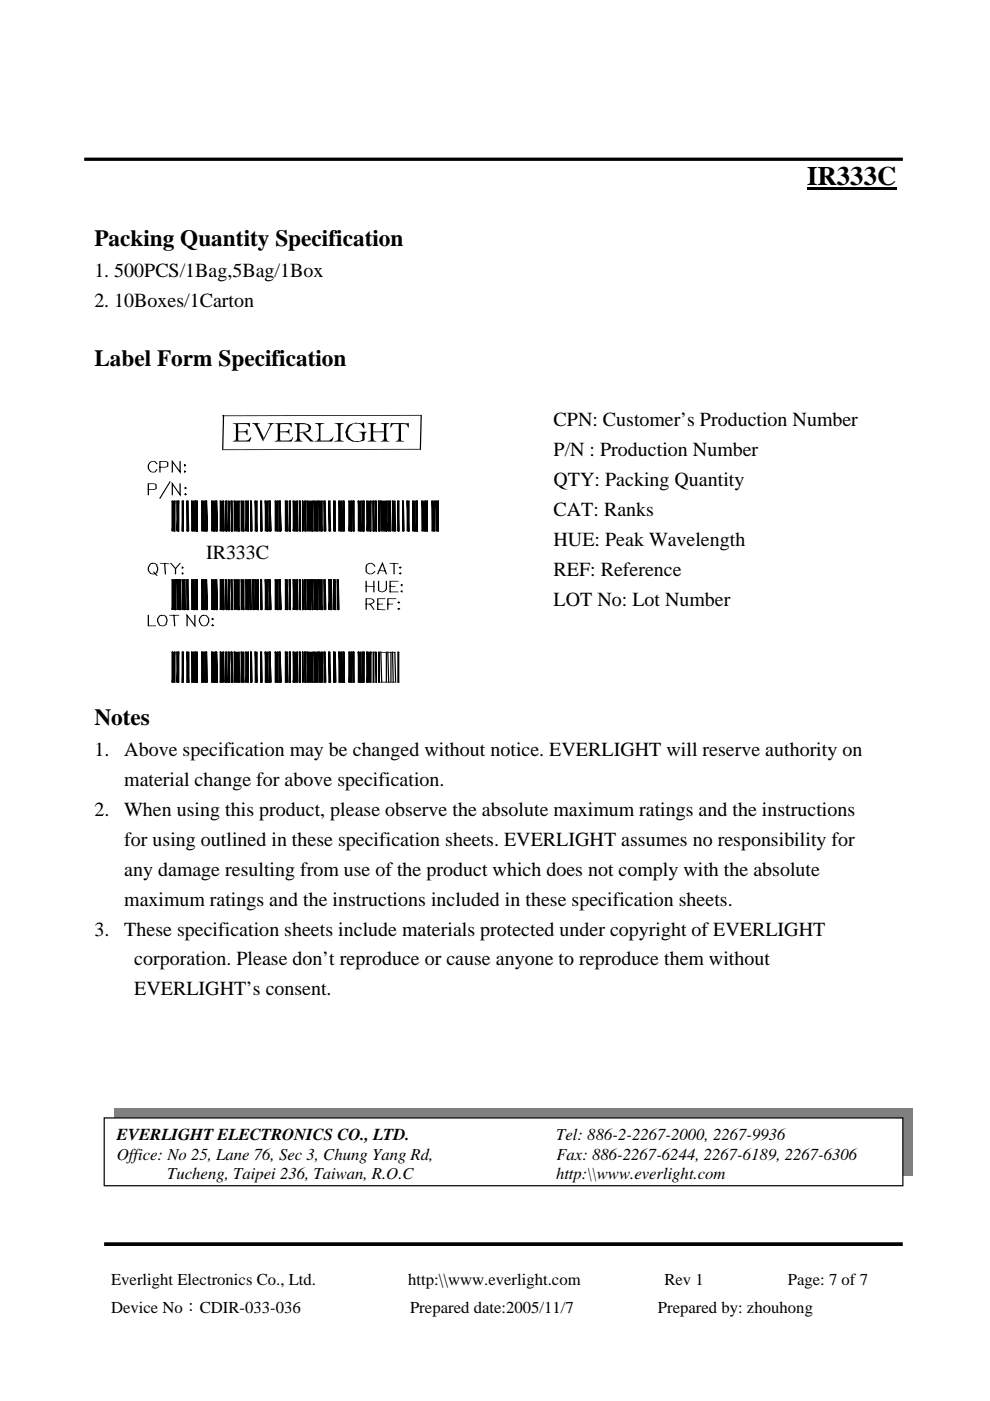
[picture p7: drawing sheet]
<svg xmlns="http://www.w3.org/2000/svg" width="210mm" height="297mm" viewBox="0 0 210 297" stroke-linecap="round" stroke-linejoin="round" font-family="sans-serif">
<path d="M22.1 263.8h169.3" fill="none" stroke="#000" stroke-width=".78" stroke-linecap="butt"/>
<path d="M171.2 39.6h18.8v.7h-18.8z" fill="#000"/>
<path d="M17.9 33.8h173.5" fill="none" stroke="#000" stroke-width=".7" stroke-linecap="butt"/>
<g fill="none" stroke="#808080" stroke-width=".21">
<path d="M24.2 234.9h169.3M24.2 235h169.3M24.2 235.1h169.3M24.2 235.2h169.3M24.2 235.3h169.3M24.2 235.4h169.3M24.2 235.5h169.3M24.2 235.6h169.3M24.2 235.7h169.3M24.2 235.8h169.3M24.2 235.9h169.3M24.2 236h169.3"/>
<path d="M24.2 236.1h169.3M24.2 236.2h169.3M24.2 236.3h169.3M24.2 236.4h169.3M24.2 236.5h169.3M24.2 236.6h169.3M24.2 236.7h169.3M24.2 236.8h169.3M24.2 236.9h169.3M24.2 237h169.3M24.2 237.1h169.3M24.2 237.2h169.3"/>
<path d="M24.2 237.3h169.3M24.2 237.4h169.3M24.2 237.5h169.3M24.2 237.6h169.3M24.2 237.7h169.3M24.2 237.8h169.3M24.2 237.9h169.3M24.2 238h169.3M24.2 238.1h169.3M24.2 238.2h169.3M24.2 238.3h169.3M24.2 238.4h169.3"/>
<path d="M24.2 238.5h169.3M24.2 238.6h169.3M24.2 238.7h169.3M24.2 238.8h169.3M24.2 238.9h169.3M24.2 239h169.3M24.2 239.1h169.3M24.2 239.2h169.3M24.2 239.3h169.3M24.2 239.4h169.3M24.2 239.5h169.3M24.2 239.6h169.3"/>
<path d="M24.2 239.7h169.3M24.2 239.8h169.3M24.2 239.9h169.3M24.2 240h169.3M24.2 240.1h169.3M24.2 240.2h169.3M24.2 240.3h169.3M24.2 240.4h169.3M24.2 240.5h169.3M24.2 240.6h169.3M24.2 240.7h169.3M24.2 240.8h169.3"/>
<path d="M24.2 240.9h169.3M24.2 241h169.3M24.2 241.1h169.3M24.2 241.2h169.3M24.2 241.3h169.3M24.2 241.4h169.3M24.2 241.5h169.3M24.2 241.6h169.3M24.2 241.7h169.3M24.2 241.8h169.3M24.2 241.9h169.3M24.2 242h169.3"/>
<path d="M24.2 242.1h169.3M24.2 242.2h169.3M24.2 242.3h169.3M24.2 242.4h169.3M24.2 242.5h169.3M24.2 242.6h169.3M24.2 242.7h169.3M24.2 242.8h169.3M24.2 242.9h169.3M24.2 243h169.3M24.2 243.1h169.3M24.2 243.2h169.3"/>
<path d="M24.2 243.3h169.3M24.2 243.4h169.3M24.2 243.5h169.3M24.2 243.6h169.3M24.2 243.7h169.3M24.2 243.8h169.3M24.2 243.9h169.3M24.2 244h169.3M24.2 244.1h169.3M24.2 244.2h169.3M24.2 244.3h169.3M24.2 244.4h169.3"/>
<path d="M24.2 244.5h169.3M24.2 244.6h169.3M24.2 244.7h169.3M24.2 244.8h169.3M24.2 244.9h169.3M24.2 245h169.3M24.2 245.1h169.3M24.2 245.2h169.3M24.2 245.3h169.3M24.2 245.4h169.3M24.2 245.5h169.3M24.2 245.6h169.3"/>
<path d="M24.2 245.7h169.3M24.2 245.8h169.3M24.2 245.9h169.3M24.2 246h169.3M24.2 246.1h169.3M24.2 246.2h169.3M24.2 246.3h169.3M24.2 246.4h169.3M24.2 246.5h169.3M24.2 246.6h169.3M24.2 246.7h169.3M24.2 246.8h169.3"/>
<path d="M24.2 246.9h169.3M24.2 247h169.3M24.2 247.1h169.3M24.2 247.2h169.3M24.2 247.3h169.3M24.2 247.4h169.3M24.2 247.5h169.3M24.2 247.6h169.3M24.2 247.7h169.3M24.2 247.8h169.3M24.2 247.9h169.3M24.2 248h169.3"/>
<path d="M24.2 248.1h169.3M24.2 248.2h169.3M24.2 248.3h169.3M24.2 248.4h169.3M24.2 248.5h169.3M24.2 248.6h169.3M24.2 248.7h169.3M24.2 248.8h169.3M24.2 248.9h169.3M24.2 249h169.3M24.2 249.1h169.3M24.2 249.2h169.3"/>
</g>
<path d="M22.1 237h169.3v14.4h-169.3z" fill-rule="evenodd" fill="#fff" stroke="#000" stroke-width=".25"/>
<path d="M30.5 85.9h65.5v60.7h-65.5z" fill-rule="evenodd" fill="#fff" stroke="#fff" stroke-width=".21"/>
<g fill="none" stroke="#000" stroke-width=".21">
<path d="M33.3 98.3a.96 .96 0 0 0-1.1-.5 .96 .96 0 0 0-.7 .9 1.11 1.11 0 0 0 .3 1.1 1.11 1.11 0 0 0 1.1 .2l.4-.4M33.9 99.1l1.5-.1 .2-.2v-.8l-.5-.2h-1.2v2.3M38.2 97.8v2.3l-1.7-2.3v2.3M39.2 98.6l.1 .1-.1 .1zM39.2 99.9l.1 .1-.1 .1zM47.4 88.1l-.2 7.1M89.1 88.1l-41.9 .1M89.3 88.1l-.2 7.1-41.9 .2M31.5 103.8l1.4-.1 .2-.1v-.8l-.5-.2h-1.1v2.3M31.9 119.5a1.03 1.03 0 0 1 1.4 .2v.4a1.1 1.1 0 0 1-.4 1.5 1.12 1.12 0 0 1-1.3-.4 1.12 1.12 0 0 1 .2-1.5zM34.1 119.4l1.6 .1M34.9 119.4l.2 2.3"/>
<path d="M36 102.2l-2.1 3.4M36.2 119.4l1 1.2 1-1.2M36.5 106.3h.5l-.5 6.2zM36.5 106.3v6.2l.5 .1M36.5 106.3h.5M37 106.3v6.2h-.5zM37 106.3v6.2M37.5 106.3h.4l-.4 6.2zM37.5 106.3l.2 6.2M37.5 112.5l.4 .1M37.5 106.3h.4M37.9 106.3v6.2h-.4z"/>
<path d="M37.9 106.3v6.2M38.2 102.6v2.3l-1.7-2.3v2.3M38.7 106.3h.1l-.1 6.2zM38.7 112.5l.1 .1M38.8 106.3v6.2M38.8 106.3v6.2h-.1zM38.8 106.3h-.1v6.2M39.2 103.5h.3zM39.2 104.8l.1-.1 .2 .1zM39.7 106.3h.1v6.2zM39.7 106.3l.1 6.2h-.1zM39.7 106.3v6.2l.1 .1"/>
<path d="M39.7 106.3h.1l.2 6.2M39.8 106.3v6.2M40.7 106.3l.4 6.2h-.4zM40.7 106.3h.4v6.2zM40.7 106.3l.1 6.2M40.7 112.5l.4 .1M40.7 106.3h.4M41.1 106.3l.2 6.2M41.5 106.3h.3v6.2zM41.5 106.3l.3 6.2h-.3zM41.5 106.3h.3v6.2M41.5 106.3l.1 6.2"/>
<path d="M41.5 112.5l.3 .1M42.8 106.3l.5 6.2h-.5zM42.8 106.3h.5v6.2zM42.8 106.3v6.2l.5 .1M42.8 106.3h.5M43.3 106.3v6.2M43.6 106.3h.2l-.2 6.2zM43.6 112.5l.2 .1M43.7 106.3v6.2M43.8 106.3v6.2h-.2zM43.8 106.3h-.2v6.2M43.8 106.3l.1 6.2"/>
<path d="M44.9 106.3h.5v6.2zM44.9 106.3l.5 6.2h-.5zM44.9 106.3v6.2l.5 .1M44.9 106.3h.5v6.2M45.7 106.3h.2v6.2zM45.7 106.3l.2 6.2h-.2zM45.7 106.3v6.2l.2 .1M45.7 106.3h.2l.2 6.2M45.8 106.3v6.2M46.7 106.3h.7l-.7 6.2zM46.7 106.3v6.2l.7 .1M46.7 106.3h.7"/>
<path d="M47.4 106.3v6.2h-.7zM47.4 106.3l.2 6.2M47.9 106.3h.1l-.1 6.2zM47.9 112.5l.1 .1M48 106.3v6.2M48 106.3v6.2h-.1zM48 106.3h-.1l.1 6.2M48 106.3l.2 6.2M48.5 112.5v-6.2v6.2M48.5 106.3v6.2v-6.2M48.5 106.3v6.3M48.5 106.3l.2 6.2"/>
<path d="M49 106.3h.2v6.2zM49 106.3l.2 6.2h-.2zM49 106.3h.2v6.2M49 106.3l.2 6.2M49 112.5l.2 .1M49.1 106.3v6.2M49.7 106.3h1v6.2zM49.7 106.3l1 6.2h-1zM49.7 106.3v6.2l1 .1M49.7 106.3h1v6.2M51.2 106.3h.5v6.2zM51.2 106.3l.5 6.2h-.5z"/>
<path d="M51.2 106.3h.5v6.2M51.2 106.3v6.2l.5 .1M52.2 106.3h.4l-.4 6.2zM52.2 106.3v6.2l.4 .1M52.2 106.3h.4M52.6 106.3v6.2h-.4zM52.6 106.3v6.2M53.1 106.3h.2v6.2zM53.1 106.3l.2 6.2h-.2zM53.1 106.3h.2l.2 6.2M53.1 106.3v6.2l.2 .1M53.2 106.3v6.2"/>
<path d="M54.1 106.3h.4v6.2zM54.1 106.3l.4 6.2h-.4zM54.1 106.3h.4v6.2M54.1 106.3l.2 6.2M54.1 112.5l.4 .1M55.3 106.3h.1v6.2zM55.3 106.3l.1 6.2h-.1zM55.3 106.3v6.2l.1 .1M55.3 106.3h.1l.2 6.2M55.4 106.3v6.2M56.3 106.3h.5v6.2zM56.3 106.3l.5 6.2h-.5z"/>
<path d="M56.3 106.3h.5v6.2M56.3 106.3l.1 6.2M56.3 112.5l.5 .1M57.1 106.3h.2l-.2 6.2zM57.1 106.3h.2M57.1 106.3l.2 6.2M57.1 112.5l.2 .1M57.2 106.3v6.2M57.3 106.3v6.2h-.2zM57.3 106.3l.1 6.2M58.4 106.3l.5 6.2h-.5zM58.4 106.3h.5v6.2z"/>
<path d="M58.4 106.3v6.2l.5 .1M58.4 106.3h.5M58.9 106.3v6.2M59.2 106.3h.2v6.2zM59.2 106.3l.2 6.2h-.2zM59.2 106.3v6.2l.2 .1M59.2 106.3h.2l.2 6.2M59.3 106.3v6.2M60.5 106.3l.4 6.2h-.4zM60.5 106.3h.4v6.2zM60.5 106.3v6.2l.4 .1M60.5 106.3h.4"/>
<path d="M60.9 106.3l.1 6.2M61.4 106.3h.1l-.1 6.2zM61.4 112.5l.1 .1M61.4 106.3v6.2M61.5 106.3v6.2h-.1zM61.5 106.3h-.1v6.2M61.5 106.3v6.2M62.2 106.3h.8l-.8 6.2zM62.2 106.3h.8M62.2 106.3l.2 6.2M62.2 112.5l.8 .1M63 106.3v6.2h-.8z"/>
<path d="M63 106.3l.2 6.2M63.5 106.3h.2v6.2zM63.5 106.3l.2 6.2h-.2zM63.5 106.3v6.2l.2 .1M63.5 106.3h.2v6.2M63.6 106.3v6.2M64.2 106.3v6.2v-6.2M64.2 106.3v6.3M64.2 106.3l.1 6.2M64.6 106.3h.2v6.2zM64.6 106.3l.2 6.2h-.2zM64.6 106.3v6.2l.2 .1"/>
<path d="M64.6 106.3h.2v6.2M64.7 106.3v6.2M65.2 106.3h1.1v6.2zM65.2 106.3l1.1 6.2h-1.1zM65.2 106.3h1.1v6.2M65.2 106.3l.1 6.2M65.2 112.5l1.1 .1M66.6 106.3l.7 6.2h-.7zM66.6 106.3h.7v6.2zM66.6 106.3h.7M66.6 106.3l.2 6.2M66.6 112.5l.7 .1"/>
<path d="M67.3 106.3v6.2M67.6 106.3l.7 6.2h-.7zM67.6 106.3h.7v6.2zM67.6 106.3h.7M67.6 106.3l.2 6.2M67.6 112.5l.7 .1M68.3 106.3v6.2M68.7 106.3h.2v6.2zM68.7 106.3l.2 6.2h-.2zM68.7 106.3v6.2l.2 .1M68.7 106.3h.2l.2 6.2M68.8 106.3v6.2"/>
<path d="M69.7 106.3h.2v6.2zM69.7 106.3l.2 6.2h-.2zM69.7 106.3l.2 6.2M69.7 106.3h.2l.2 6.2M69.7 112.5l.2 .1M69.8 106.3v6.2M70.7 106.3h.4v6.2zM70.7 106.3l.4 6.2h-.4zM70.7 106.3h.4v6.2M70.7 106.3l.2 6.2M70.7 112.5l.4 .1M71.9 106.3l.5 6.2h-.5z"/>
<path d="M71.9 106.3h.5v6.2zM71.9 106.3h.5M71.9 106.3v6.2l.5 .1M72.4 106.3v6.2M72.7 106.3h.2l-.2 6.2zM72.7 112.5l.2 .1M72.8 106.3v6.2M72.9 106.3v6.2h-.2zM72.9 106.3h-.2v6.2M72.9 106.3l.1 6.2M74 106.3h.5l-.5 6.2zM74 106.3h.5"/>
<path d="M74 106.3v6.2l.5 .1M74.5 106.3v6.2h-.5zM74.5 106.3v6.2M74.8 106.3h.2v6.2zM74.8 106.3l.2 6.2h-.2zM74.8 106.3h.2v6.2M74.8 106.3v6.2l.2 .1M74.9 106.3v6.2M76 106.3h.5v6.2zM76 106.3l.5 6.2h-.5zM76 106.3h.5l.1 6.2M76 106.3l.2 6.2"/>
<path d="M76 112.5l.5 .1M76.8 106.3h.3l-.3 6.2zM76.8 112.5l.3 .1M77.1 106.3v6.2h-.3zM77.1 106.3h-.3l.2 6.2M77.1 106.3v6.2M77.8 106.3h.8l-.8 6.2zM77.8 106.3h.8M77.8 106.3l.2 6.2M77.8 112.5l.8 .1M78.6 106.3v6.2h-.8zM78.6 106.3v6.2"/>
<path d="M79.1 106.3h.2v6.2zM79.1 106.3l.2 6.2h-.2zM79.1 106.3h.2v6.2M79.1 106.3v6.2l.2 .1M79.2 106.3v6.2M79.6 106.3h.2v6.2zM79.6 106.3l.2 6.2h-.2zM79.6 106.3h.2v6.2M79.6 106.3l.2 6.2M79.6 112.5l.2 .1M79.7 106.3v6.2M80.3 106.3h.1v6.2z"/>
<path d="M80.3 106.3l.1 6.2h-.1zM80.3 106.3h.1v6.2M80.3 106.3v6.2l.1 .1M80.3 106.3v6.2M80.8 106.3h1.1v6.2zM80.8 106.3l1.1 6.2h-1.1zM80.8 106.3h1.1v6.2M80.8 106.3l.1 6.2M80.8 112.5l1.1 .1M82.2 106.3h.5l-.5 6.2zM82.2 106.3h.5M82.2 106.3l.2 6.2"/>
<path d="M82.2 112.5l.5 .1M82.7 106.3v6.2h-.5zM82.7 119.4l1.7 .1M82.7 106.3l.2 6.2M83.2 106.3h.5v6.2zM83.2 106.3l.5 6.2h-.5zM83.2 106.3h.5l.2 6.2M83.2 112.5l.5 .1M83.2 106.3l.2 6.2M83.5 119.4v2.3M84.4 106.3h.1v6.2zM84.4 106.3l.1 6.2h-.1z"/>
<path d="M84.4 106.3h.1v6.2M84.4 106.3v6.2l.1 .1M84.5 106.3v6.2M85.4 106.3l.1 6.2h-.1zM85.4 106.3h.1v6.2zM85.4 106.3h.1M85.4 106.3v6.2l.1 .1M85.4 106.3v6.2M85.5 106.3l.2 6.2M86.3 106.3h.4v6.2zM86.3 106.3l.4 6.2h-.4zM86.3 106.3h.4v6.2"/>
<path d="M86.3 106.3l.2 6.2M86.3 112.5l.4 .1M87.5 106.3h.5v6.2zM87.5 106.3l.5 6.2h-.5zM87.5 106.3h.5v6.2M87.5 106.3v6.2l.5 .1M88.3 106.3h.2v6.2zM88.3 106.3l.2 6.2h-.2zM88.3 106.3h.2v6.2M88.3 106.3v6.2l.2 .1M88.4 106.3v6.2M89.5 106.3l.6 6.2h-.6z"/>
<path d="M89.5 106.3h.6v6.2zM89.5 106.3h.6M89.5 106.3l.1 6.2M89.5 112.5l.6 .1M90.1 106.3v6.2M90.3 106.3h.3l-.3 6.2zM90.3 112.5l.3 .1M90.6 106.3v6.2h-.3zM90.6 106.3h-.3l.1 6.2M90.6 106.3v6.2M91.6 106.3l.5 6.2h-.5zM91.6 106.3h.5v6.2z"/>
<path d="M91.6 106.3h.5M91.6 106.3l.2 6.2M91.6 112.5l.5 .1M92.1 106.3v6.2M92.4 106.3l.5 6.2h-.5zM92.4 106.3h.5v6.2zM92.4 106.3h.5M92.4 106.3l.2 6.2M92.4 112.5l.5 .1M92.9 106.3v6.2M31.5 130.5v2.2h1.4M32.6 121.3l.7 .7"/>
<path d="M33.9 130.5a1.04 1.04 0 0 1 1.2 .2 1.04 1.04 0 0 1 .3 1.1l-.2 .6a1.05 1.05 0 0 1-1.1 .3 1.05 1.05 0 0 1-.7-.9v-.5zM36 130.5h1.9M36.5 122.9h.7l-.7 6.3zM36.5 138.3h.5l-.5 6.3zM36.5 122.9v6.3l.7 .1M36.5 138.3v6.3h.5v-6.3M36.5 122.9h.7M36.5 138.3l.5 .1M36.9 130.5l.1 2.2M37 138.3v6.3h-.5zM37.2 122.9v6.3h-.7zM37.2 120.6v1.1"/>
<path d="M37.2 122.9v6.3M37.5 122.9l.7 6.3h-.7zM37.5 122.9h.7v6.3zM37.5 138.3h.4l-.4 6.3zM37.5 122.9l.2 6.3M37.5 129.2l.7 .1M37.5 122.9h.7M37.5 138.3l.2 6.3M37.5 138.3l.4 .1M37.9 138.3v6.3h-.4zM37.9 138.3v6.3h-.4M38.2 122.9l.2 6.3"/>
<path d="M38.7 120.2l.1 .2-.1 .1zM38.7 121.5l.1 .1-.1 .1zM38.7 122.9l.5 6.3h-.5zM38.7 122.9h.5v6.3zM38.7 138.3h.1l-.1 6.3zM38.7 122.9v6.3l.5 .1M38.7 122.9h.5M38.8 138.3v6.3M38.8 138.3v6.3h-.1zM38.8 138.4l-.1-.1v6.3M38.8 138.3v6.3h-.1M39.2 122.9l.1 6.3"/>
<path d="M39.7 122.9h.1v6.3zM39.7 122.9l.1 6.3h-.1zM39.7 138.3h.3v6.3zM39.7 138.3l.3 6.3h-.3zM39.7 122.9v6.3l.1 .1M39.7 138.3v6.3h.3M39.7 122.9h.1l.2 6.3M39.7 138.3l.3 .1M39.8 122.9v6.3M40 138.3v6.3M40.7 122.9h.4v6.3zM40.7 122.9l.4 6.3h-.4z"/>
<path d="M40.7 138.3l.4 6.3h-.4zM40.7 138.3h.4v6.3zM40.7 122.9l.1 6.3M40.7 122.9h.4l.2 6.3M40.7 129.2l.4 .1M40.7 138.3l.1 6.3M40.7 138.3l.4 .1M41.1 138.3l.2 6.3M41.3 130.5v2.2l-1.6-2.2v2.2M41.5 122.9h.3v6.3zM41.5 122.9l.3 6.3h-.3zM41.5 138.3h.3v6.3z"/>
<path d="M41.5 138.3l.3 6.3h-.3zM41.5 122.9l.1 6.3M41.5 122.9h.3v6.3M41.5 129.2l.3 .1M41.5 138.3l.1 6.3M41.5 138.3l.3 .1M41.8 138.3v6.3M42.8 130.5a1.11 1.11 0 0 1 1.3 .5 1.11 1.11 0 0 1-.2 1.4 .95 .95 0 0 1-1 .2 .95 .95 0 0 1-.6-.8 1.48 1.48 0 0 1 .5-1.3zM42.8 122.9h.5v6.3zM42.8 122.9l.5 6.3h-.5zM42.8 138.3l.5 6.3h-.5zM42.8 138.3h.5v6.3z"/>
<path d="M42.8 122.9v6.3l.5 .1M42.8 138.3v6.3h.5v-6.3M42.8 122.9h.5v6.3M42.8 138.3l.5 .1M43.6 122.9h.2v6.3zM43.6 122.9l.2 6.3h-.2zM43.6 138.3h.2l-.2 6.3zM43.6 122.9h.2l.1 6.3M43.6 122.9v6.3l.2 .1M43.7 122.9v6.3M43.7 138.3v6.3M43.8 138.3v6.3h-.2z"/>
<path d="M43.8 138.4l-.2-.1v6.3M43.8 138.3l.1 6.3M44.9 131.3h.4zM44.9 132.6h.4zM44.9 122.9h.5v6.3zM44.9 122.9l.5 6.3h-.5zM44.9 138.3h.5v6.3zM44.9 138.3l.5 6.3h-.5zM44.9 122.9h.5v6.3M44.9 122.9v6.3l.5 .1M44.9 138.3v6.3h.5M44.9 138.3l.5 .1"/>
<path d="M45.4 138.3v6.3M45.7 122.9h.2v6.3zM45.7 122.9l.2 6.3h-.2zM45.7 138.3h.2v6.3zM45.7 138.3l.2 6.3h-.2zM45.7 122.9h.2l.2 6.3M45.7 122.9v6.3l.2 .1M45.7 138.3v6.3h.2M45.7 138.3l.2 .1M45.8 122.9v6.3M45.8 138.3v6.3M45.9 138.3l.2 6.3"/>
<path d="M46.7 122.9h.7l-.7 6.3zM46.7 138.3h.7l-.7 6.3zM46.7 122.9h.7M46.7 122.9v6.3l.7 .1M46.7 138.3v6.3h.7M46.7 138.3l.7 .1M47.4 122.9v6.3h-.7zM47.4 138.3v6.3h-.7zM47.4 122.9l.2 6.3M47.4 138.3l.2 6.3M47.9 122.9h.1v6.3zM47.9 122.9l.1 6.3h-.1z"/>
<path d="M47.9 138.3h.1l-.1 6.3zM47.9 122.9h.1l.2 6.3M47.9 122.9l.1 6.3M47.9 129.2l.1 .1M48 122.9v6.3M48 138.3v6.3M48 138.3v6.3h-.1zM48 138.3l.2 6.3M48 138.4l-.1-.1 .1 6.3h-.1M48.5 129.2v-6.3v6.3M48.5 122.9v6.3v-6.3M48.5 138.3v6.3v-6.3"/>
<path d="M48.5 122.9v6.4M48.5 138.3v6.3M48.5 122.9l.2 6.3M48.5 138.3l.2 6.3M49 122.9h.2v6.3zM49 122.9l.2 6.3h-.2zM49 138.3h.2v6.3zM49 138.3l.2 6.3h-.2zM49 122.9h.2v6.3M49 122.9l.2 6.3M49 129.2l.2 .1M49 138.3l.2 6.3"/>
<path d="M49 138.3l.2 .1M49.1 122.9v6.3M49.1 138.3v6.3M49.2 138.3l.2 6.3M49.7 122.9h1v6.3zM49.7 122.9l1 6.3h-1zM49.7 138.3h1v6.3zM49.7 138.3l1 6.3h-1zM49.7 122.9h1v6.3M49.7 122.9v6.3l1 .1M49.7 138.3v6.3h1M49.7 138.3l1 .1"/>
<path d="M50.7 138.3l.1 6.3M51.2 122.9h.5v6.3zM51.2 122.9l.5 6.3h-.5zM51.2 138.3h.5v6.3zM51.2 138.3l.5 6.3h-.5zM51.2 122.9h.5v6.3M51.2 122.9v6.3l.5 .1M51.2 138.3v6.3h.5M51.2 138.3l.5 .1M51.7 138.3v6.3M52.2 122.9h.4v6.3zM52.2 122.9l.4 6.3h-.4z"/>
<path d="M52.2 138.3h.4l-.4 6.3zM52.2 122.9h.4v6.3M52.2 122.9v6.3l.4 .1M52.2 138.3v6.3h.4v-6.3M52.2 138.3l.4 .1M52.6 138.3v6.3h-.4zM53 122.9h.1v6.3zM53 122.9l.1 6.3h-.1zM53 122.9h.1l.2 6.3M53 122.9v6.3l.1 .1M53.1 122.9v6.3M53.1 138.3h.2v6.3z"/>
<path d="M53.1 138.3l.2 6.3h-.2zM53.1 138.3v6.3h.2M53.1 138.3l.2 .1M53.2 138.3v6.3M53.3 138.3l.2 6.3M53.6 122.9h.2v6.3zM53.6 122.9l.2 6.3h-.2zM53.6 122.9h.2l.2 6.3M53.6 122.9v6.3l.2 .1M53.7 122.9v6.3M54.1 122.9h.7v6.3zM54.1 122.9l.7 6.3h-.7z"/>
<path d="M54.1 138.3h.4v6.3zM54.1 138.3l.4 6.3h-.4zM54.1 122.9h.7v6.3M54.1 122.9l.2 6.3M54.1 129.2l.7 .1M54.1 138.3l.2 6.3M54.1 138.3l.4 .1M54.5 138.3v6.3M55.3 122.9h.1v6.3zM55.3 122.9l.1 6.3h-.1zM55.3 138.3h.1v6.3zM55.3 138.3l.1 6.3h-.1z"/>
<path d="M55.3 122.9h.1l.2 6.3M55.3 122.9v6.3l.1 .1M55.3 138.3v6.3h.1M55.3 138.3l.1 .1M55.4 122.9v6.3M55.4 138.3v6.3M55.4 138.3l.2 6.3M56.3 122.9h.5v6.3zM56.3 122.9l.5 6.3h-.5zM56.3 138.3h.5v6.3zM56.3 138.3l.5 6.3h-.5zM56.3 122.9h.5v6.3"/>
<path d="M56.3 122.9l.1 6.3M56.3 129.2l.5 .1M56.3 138.3l.1 6.3M56.3 138.3l.5 .1M56.8 138.3v6.3M57.1 122.9h.2v6.3zM57.1 122.9l.2 6.3h-.2zM57.1 138.3h.2l-.2 6.3zM57.1 122.9h.2l.1 6.3M57.1 122.9l.2 6.3M57.1 129.2l.2 .1M57.1 138.3l.2 6.3h-.2"/>
<path d="M57.1 138.3l.2 .1M57.2 122.9v6.3M57.2 138.3v6.3M57.3 138.3v6.3h-.2zM57.3 138.3l.1 6.3M58.4 122.9h.5v6.3zM58.4 122.9l.5 6.3h-.5zM58.4 138.3l.5 6.3h-.5zM58.4 138.3h.5v6.3zM58.4 122.9h.5v6.3M58.4 122.9v6.3l.5 .1M58.4 138.3v6.3h.5v-6.3"/>
<path d="M58.4 138.3l.5 .1M59.2 122.9h.2v6.3zM59.2 122.9l.2 6.3h-.2zM59.2 138.3h.2v6.3zM59.2 138.3l.2 6.3h-.2zM59.2 122.9h.2l.2 6.3M59.2 122.9v6.3l.2 .1M59.2 138.3v6.3h.2M59.2 138.3l.2 .1M59.3 122.9v6.3M59.3 138.3v6.3M59.4 138.3l.2 6.3"/>
<path d="M60.5 122.9h.4v6.3zM60.5 122.9l.4 6.3h-.4zM60.5 138.3l.4 6.3h-.4zM60.5 138.3h.4v6.3zM60.5 122.9h.4l.1 6.3M60.5 122.9v6.3l.4 .1M60.5 138.3v6.3h.4M60.5 138.3l.4 .1M60.9 138.3l.1 6.3M61.4 122.9h.1v6.3zM61.4 122.9l.1 6.3h-.1zM61.4 138.3h.1l-.1 6.3z"/>
<path d="M61.4 122.9h.1v6.3M61.4 122.9v6.3l.1 .1M61.4 122.9v6.3M61.4 138.3v6.3M61.5 138.3v6.3h-.1zM61.5 138.4l-.1-.1v6.3M61.5 138.3v6.3h-.1M62.2 122.9h.8l-.8 6.3zM62.2 138.3h.8l-.8 6.3zM62.2 122.9h.8M62.2 122.9l.2 6.3M62.2 129.2l.8 .1"/>
<path d="M62.2 138.3l.2 6.3M62.2 138.3l.8 .1M63 122.9v6.3h-.8zM63 138.3v6.3h-.8zM63 122.9l.2 6.3M63 138.3l.2 6.3M63.5 122.9h.2v6.3zM63.5 122.9l.2 6.3h-.2zM63.5 138.3h.2v6.3zM63.5 138.3l.2 6.3h-.2zM63.5 122.9h.2v6.3M63.5 122.9v6.3l.2 .1"/>
<path d="M63.5 138.3v6.3h.2M63.5 138.3l.2 .1M63.6 122.9v6.3M63.6 138.3v6.3M63.7 138.3v6.3M64.2 129.2v-6.3v6.3M64.2 122.9v6.3v-6.3M64.2 138.3v6.3v-6.3M64.2 122.9v6.4M64.2 138.3v6.3M64.2 122.9l.1 6.3M64.2 138.3l.1 6.3"/>
<path d="M64.6 122.9h.2v6.3zM64.6 122.9l.2 6.3h-.2zM64.6 138.3h.2v6.3zM64.6 138.3l.2 6.3h-.2zM64.6 122.9h.2v6.3M64.6 122.9v6.3l.2 .1M64.6 138.3v6.3h.2M64.6 138.3l.2 .1M64.7 122.9v6.3M64.7 138.3v6.3M64.8 138.3v6.3M65.2 122.9h.6l-.6 6.3z"/>
<path d="M65.2 138.3h1.1v6.3zM65.2 138.3l1.1 6.3h-1.1zM65.2 122.9h.6M65.2 122.9l.1 6.3M65.2 129.2l.6 .1M65.2 138.3l.1 6.3M65.2 138.3l1.1 .1M65.8 122.9v6.3h-.6zM65.8 122.9v6.3M66.1 122.9h.2v6.3zM66.1 122.9l.2 6.3h-.2zM66.1 122.9h.2v6.3"/>
<path d="M66.1 122.9l.2 6.3M66.1 129.2l.2 .1M66.2 122.9v6.3M66.3 138.3v6.3M66.6 122.9h.7v6.3zM66.6 122.9l.7 6.3h-.7zM66.6 138.3l.7 6.3h-.7zM66.6 138.3h.7v6.3zM66.6 122.9h.7v6.3M66.6 122.9l.2 6.3M66.6 129.2l.7 .1M66.6 138.3l.2 6.3"/>
<path d="M66.6 138.3l.7 .1M67.3 138.3v6.3h-.7M67.6 122.9h.7v6.3zM67.6 122.9l.7 6.3h-.7zM67.6 138.3l.7 6.3h-.7zM67.6 138.3h.7v6.3zM67.6 122.9h.7v6.3M67.6 122.9l.2 6.3M67.6 129.2l.7 .1M67.6 138.3l.2 6.3M67.6 138.3l.7 .1M68.3 138.3v6.3h-.7"/>
<path d="M68.7 122.9h.2v6.3zM68.7 122.9l.2 6.3h-.2zM68.7 138.3h.2v6.3zM68.7 138.3l.2 6.3h-.2zM68.7 122.9h.2l.2 6.3M68.7 122.9v6.3l.2 .1M68.7 138.3v6.3h.2M68.7 138.3l.2 .1M68.8 122.9v6.3M68.8 138.3v6.3M68.9 138.3l.2 6.3M69.7 122.9h.5l-.5 6.3z"/>
<path d="M69.7 138.3h.2v6.3zM69.7 138.3l.2 6.3h-.2zM69.7 122.9h.5M69.7 122.9l.2 6.3M69.7 129.2l.5 .1M69.7 138.3l.2 6.3M69.7 138.3l.2 .1M69.8 138.3v6.3M69.9 138.3l.2 6.3M70.2 122.9v6.3h-.5zM70.2 122.9l.2 6.3M70.7 122.9h.4v6.3z"/>
<path d="M70.7 122.9l.4 6.3h-.4zM70.7 138.3h.4v6.3zM70.7 138.3l.4 6.3h-.4zM70.7 122.9h.4v6.3M70.7 122.9l.2 6.3M70.7 129.2l.4 .1M70.7 138.3l.2 6.3M70.7 138.3l.4 .1M71.1 138.3l.1 6.3M71.5 122.9h.2v6.3zM71.5 122.9l.2 6.3h-.2zM71.5 122.9h.2l.2 6.3"/>
<path d="M71.5 122.9v6.3l.2 .1M71.6 122.9v6.3M71.9 138.3l.5 6.3h-.5zM71.9 138.3h.5v6.3zM71.9 138.3l.2 6.3M71.9 138.3l.5 .1M72.4 138.3v6.3h-.5M72.7 138.3h.2l-.2 6.3zM72.8 138.3v6.3M72.9 138.3v6.3h-.2zM72.9 138.4l-.2-.1v6.3M72.9 138.3l.1 6.3"/>
<path d="M74 138.3h.5l-.5 6.3zM74 138.3v6.3h.5v-6.3M74 138.3l.5 .1M74.5 138.3v6.3h-.5zM74.8 138.3h.2v6.3zM74.8 138.3l.2 6.3h-.2zM74.8 138.3v6.3h.2M74.8 138.3l.2 .1M74.9 138.3v6.3M75 138.3v6.3M76 138.3h.5v6.3zM76 138.3l.5 6.3h-.5z"/>
<path d="M76 138.3l.2 6.3M76 138.3l.5 .1M76.5 138.3l.1 6.3M76.8 138.3h.3l-.3 6.3zM77.1 138.3v6.3h-.3zM77.1 138.3v6.3h-.3M77.1 138.4l-.3-.1 .2 6.3M77.6 128.1h1a.8 .8 0 0 0 .7-.7l-.7-.5h-1v2.3M77.6 123.2v2.3M77.6 124.3l1.7 .1M77.8 138.3h.8l-.8 6.3zM77.8 138.3l.2 6.3"/>
<path d="M77.8 138.3l.8 .1M78.5 128.1l.8 1.1M78.6 138.3v6.3h-.8zM78.6 138.3v6.3h-.8M79.3 123.2v2.3M79.3 138.3v6.3h-.2v-6.3l.2 .1M79.4 120.1a.94 .94 0 0 0-.9-.7 .94 .94 0 0 0-.9 .7v1.1a1.02 1.02 0 0 0 1.8 0M79.8 138.3v6.3M79.8 138.4l-.2-.1 .2 6.3M80.1 121.7l1-2.3 .8 2.3M80.1 128.1h1M80.3 123.2v2a1.01 1.01 0 0 0 1.6-.3v-1.7"/>
<path d="M80.4 121l1.2 .1M80.4 138.3v6.3h-.1v-6.3l.1 .1M81.6 126.9h-1.5v2.3l1.5 .1M81.9 138.3v6.3h-1.1M81.9 138.4l-1.1-.1 .1 6.3M82.2 128.1h1M82.7 124.3l1 .1M82.9 138.3v6.3h-.7M82.9 138.4l-.7-.1 .2 6.3M83.7 138.3l.2 6.3M83.7 138.4l-.5-.1 .2 6.3M83.9 126.9h-1.7v2.3"/>
<path d="M84.4 127.8h.3zM84.4 129.1h.3l-.2 .1zM84.4 123.2h-1.7v2.3h1.7M84.5 138.3v6.3h-.1v-6.3l.1 .1M84.7 120.4h.3zM84.7 121.6h.3zM85 124.1l.2-.1v.2zM85 125.4l.2-.1v.2zM40.7 144.6h.4M41.5 144.6h.3M43.6 144.6h.2M48.5 144.6v-6.3v6.3"/>
<path d="M49 144.6h.2M54.1 144.6h.4M56.3 144.6h.5M62.2 144.6h.8M65.2 144.6h1.1M69.7 144.6h.2M70.7 144.6h.4M72.7 144.6h.2M76 144.6h.5M79.6 144.6h.2M83.2 144.6h.5"/>
</g>
<g fill="#000">
<path d="M36.5 106.3h.5l-.5 6.2zM37 106.3v6.2h-.5zM40.7 106.3l.4 6.2h-.4zM40.7 106.3h.4v6.2zM42.8 106.3l.5 6.2h-.5zM42.8 106.3h.5v6.2zM44.9 106.3l.5 6.2h-.5zM44.9 106.3h.5v6.2zM46.7 106.3h.7l-.7 6.2zM47.4 106.3v6.2h-.7zM49.7 106.3l1 6.2h-1zM49.7 106.3h1v6.2z"/>
<path d="M51.2 106.3l.5 6.2h-.5zM51.2 106.3h.5v6.2zM52.2 106.3h.4l-.4 6.2zM52.6 106.3v6.2h-.4zM56.3 106.3l.5 6.2h-.5zM56.3 106.3h.5v6.2zM58.4 106.3l.5 6.2h-.5zM58.4 106.3h.5v6.2zM62.2 106.3h.8l-.8 6.2zM63 106.3v6.2h-.8zM65.2 106.3l1.1 6.2h-1.1zM65.2 106.3h1.1v6.2z"/>
<path d="M66.6 106.3l.7 6.2h-.7zM66.6 106.3h.7v6.2zM67.6 106.3l.7 6.2h-.7zM67.6 106.3h.7v6.2zM71.9 106.3l.5 6.2h-.5zM71.9 106.3h.5v6.2zM74 106.3h.5l-.5 6.2zM74.5 106.3v6.2h-.5zM76 106.3l.5 6.2h-.5zM76 106.3h.5v6.2zM77.8 106.3h.8l-.8 6.2zM78.6 106.3v6.2h-.8z"/>
<path d="M80.8 106.3l1.1 6.2h-1.1zM80.8 106.3h1.1v6.2zM82.2 106.3h.5l-.5 6.2zM82.7 106.3v6.2h-.5zM83.2 106.3l.5 6.2h-.5zM83.2 106.3h.5v6.2zM87.5 106.3l.5 6.2h-.5zM87.5 106.3h.5v6.2zM89.5 106.3l.6 6.2h-.6zM89.5 106.3h.6v6.2zM91.6 106.3l.5 6.2h-.5zM91.6 106.3h.5v6.2z"/>
<path d="M92.4 106.3l.5 6.2h-.5zM92.4 106.3h.5v6.2zM36.5 122.9h.7l-.7 6.3zM36.5 138.3h.5l-.5 6.3zM37 138.3v6.3h-.5zM37.2 122.9v6.3h-.7zM37.5 122.9l.7 6.3h-.7zM37.5 122.9h.7v6.3zM38.7 122.9l.5 6.3h-.5zM38.7 122.9h.5v6.3zM40.7 122.9l.4 6.3h-.4zM40.7 138.3l.4 6.3h-.4z"/>
<path d="M40.7 122.9h.4v6.3zM40.7 138.3h.4v6.3zM42.8 122.9l.5 6.3h-.5zM42.8 138.3l.5 6.3h-.5zM42.8 122.9h.5v6.3zM42.8 138.3h.5v6.3zM44.9 122.9l.5 6.3h-.5zM44.9 138.3l.5 6.3h-.5zM44.9 122.9h.5v6.3zM46.7 122.9h.7l-.7 6.3zM46.7 138.3h.7l-.7 6.3zM47.4 122.9v6.3h-.7z"/>
<path d="M47.4 138.3v6.3h-.7zM49.7 122.9l1 6.3h-1zM49.7 138.3l1 6.3h-1zM49.7 122.9h1v6.3zM51.2 122.9l.5 6.3h-.5zM51.2 138.3l.5 6.3h-.5zM51.2 122.9h.5v6.3zM52.2 122.9l.4 6.3h-.4zM52.2 138.3h.4l-.4 6.3zM52.2 122.9h.4v6.3zM52.6 138.3v6.3h-.4zM54.1 122.9l.7 6.3h-.7z"/>
<path d="M54.1 122.9h.7v6.3zM56.3 122.9l.5 6.3h-.5zM56.3 138.3l.5 6.3h-.5zM56.3 122.9h.5v6.3zM58.4 122.9l.5 6.3h-.5zM58.4 138.3l.5 6.3h-.5zM58.4 122.9h.5v6.3zM58.4 138.3h.5v6.3zM62.2 122.9h.8l-.8 6.3zM62.2 138.3h.8l-.8 6.3zM63 122.9v6.3h-.8zM63 138.3v6.3h-.8z"/>
<path d="M65.2 122.9h.6l-.6 6.3zM65.2 138.3l1.1 6.3h-1.1zM65.8 122.9v6.3h-.6zM66.6 122.9l.7 6.3h-.7zM66.6 138.3l.7 6.3h-.7zM66.6 122.9h.7v6.3zM66.6 138.3h.7v6.3zM67.6 122.9l.7 6.3h-.7zM67.6 138.3l.7 6.3h-.7zM67.6 122.9h.7v6.3zM67.6 138.3h.7v6.3zM69.7 122.9h.5l-.5 6.3z"/>
<path d="M70.2 122.9v6.3h-.5zM71.9 138.3l.5 6.3h-.5zM71.9 138.3h.5v6.3zM74 138.3h.5l-.5 6.3zM74.5 138.3v6.3h-.5zM76 138.3l.5 6.3h-.5zM77.8 138.3h.8l-.8 6.3zM78.6 138.3v6.3h-.8zM44.9 138.3h.5v6.3zM49.7 138.3h1v6.3zM51.2 138.3h.5v6.3zM56.3 138.3h.5v6.3z"/>
<path d="M65.2 138.3h1.1v6.3zM76 138.3h.5v6.3z"/>
<path d="M49.4 89.8l2.4 .1h-1.3v1.6l1.2 .2h-1.2v1.5l.2 .2h1l-2.3 .1 .4-.1 .2-.3v-3.1z" fill-rule="evenodd"/>
<path d="M50.5 91.5l1.7-.1 .1-.5h.2v1.4h-.2l-.1-.5z" fill-rule="evenodd"/>
<path d="M49.4 89.7h3.6v.8h-.2l-.2-.4-.4-.2z" fill-rule="evenodd"/>
<path d="M49.4 93.5l2.3-.1a1.18 1.18 0 0 0 1.4-.7h.2l-.3 .9z" fill-rule="evenodd"/>
<path d="M53.5 89.7h1.6l-.3 .1-.2 .5 1.3 2.6-.1 .7-1.5-3.2-.3-.4z" fill-rule="evenodd"/>
<path d="M56.8 89.7l1.3 .1-.7 .4-1.6 3.4 .1-.7 1.4-2.8-.2-.3z" fill-rule="evenodd"/>
<path d="M58.4 89.8l2.3 .1h-1.1l-.2 .2v1.4l1.1 .2h-1.1v1.5l.2 .2h.9l-2.3 .1 .5-.1 .2-.3v-3.1z" fill-rule="evenodd"/>
<path d="M59.4 91.5l1.6-.1 .4-.5v1.4a.74 .74 0 0 0-.9-.6z" fill-rule="evenodd"/>
<path d="M58.2 89.7h3.6v.8h-.1l-.2-.4-.5-.2z" fill-rule="evenodd"/>
<path d="M58.2 93.5l2.3-.1a1.15 1.15 0 0 0 1.5-.7h.2l-.4 .9z" fill-rule="evenodd"/>
<path d="M62.4 89.7h1.9l1 .2h-1.6l-.2 .2v1.6h1.5l-1.5 .1v1.1l.2 .5 .5 .2h-1.8l.4-.2 .2-.4v-3z" fill-rule="evenodd"/>
<path d="M64.2 91.8h.4l2 1.8h-.8z" fill-rule="evenodd"/>
<path d="M64 89.9h1.3l.3 .2a.86 .86 0 0 1-.1 1.4l-2 .2 .7-.2a.98 .98 0 0 0 1.3-.8 1.05 1.05 0 0 0-1.5-.8z" fill-rule="evenodd"/>
<path d="M66.8 89.7h1.9l-.6 .2-.2 .3v3l.2 .2h.6l-1.9 .1 .5-.1 .3-.4v-2.6a1.01 1.01 0 0 0-.8-.7z" fill-rule="evenodd"/>
<path d="M66.8 93.5l1.9-.1a1.79 1.79 0 0 0 1.9-.6v-.2h.1l-.3 1z" fill-rule="evenodd"/>
<path d="M70.9 89.7h2l-.5 .2-.2 .3v3.1l.7 .3h-2l.6-.2 .2-.3v-2.7l-.2-.5z" fill-rule="evenodd"/>
<path d="M73.9 90.2l.8-.4h1a1.79 1.79 0 0 0-1.8 1.7l-.2 .3 .2 .7a2.02 2.02 0 0 0 1.3 1h.5a1.76 1.76 0 0 1-2.3-1l-.2-.8z" fill-rule="evenodd"/>
<path d="M74.7 89.8l.8-.2 1.3 .2z" fill-rule="evenodd"/>
<path d="M76.3 89.9h.3l.5-.3 .2 1.2h-.2l-.5-.7z" fill-rule="evenodd"/>
<path d="M76.2 91.5h1.6l-.5 .6v1.2l-.3 .2-1.2 .2-1.1-.1 1.6-.1 .5-.3v-1l-.2-.4z" fill-rule="evenodd"/>
<path d="M78 89.7h1.8l-.5 .2-.2 .3v1.3l2.3 .2h-2.3l.2 1.7 .5 .2h-1.8l.6-.3v-3.3z" fill-rule="evenodd"/>
<path d="M80.8 89.7h1.8l-.5 .2-.2 .3v2.7l.2 .5 .5 .2h-1.8l.5-.2 .1-.4v-1.3l-2.3-.2h2.3v-1.5z" fill-rule="evenodd"/>
<path d="M84.5 89.9h.5v3.5l.7 .2h-1.8l.5-.2 .1-.4z" fill-rule="evenodd"/>
<path d="M82.9 89.7h3.8l-1.3 .2h-1.9l-.3 .1-.3 .6h-.2z" fill-rule="evenodd"/>
<path d="M85.4 89.9l1.3-.2v.9h-.2l-.3-.6z" fill-rule="evenodd"/>
</g>
<path d="M37.7 106.3v6.2M41.6 106.3v6.2M54.3 106.3v6.2M60.7 106.3v6.2M86.5 106.3v6.2M37.7 138.3v6.3M39.8 138.3v6.3M41.6 122.9v6.3M41.6 138.3v6.3M54.3 138.3v6.3M60.7 122.9v6.3M60.7 138.3v6.3" fill="none" stroke="#000" stroke-width=".34"/>
<path d="M70.9 106.3v6.2M77 106.3v6.2M90.5 106.3v6.2M70.9 122.9v6.3M70.9 138.3v6.3M77 138.3v6.3" fill="none" stroke="#000" stroke-width=".32"/>
<text font-size="5.7" x="171.2" y="39.3">IR333C</text>
<g font-size="4.9">
<text x="20" y="52.2">Packing Quantity Specification</text>
<text x="20" y="77.6">Label Form Specification</text>
<text x="20" y="153.8">Notes</text>
</g>
<g font-size="4.2">
<text x="20" y="58.7">1. 500PCS/1Bag,5Bag/1Box</text>
<text x="20" y="65">2. 10Boxes/1Carton</text>
<text x="117.4" y="90.4">CPN: Customer’s Production Number</text>
<text x="117.4" y="96.8">P/N : Production Number</text>
<text x="117.4" y="103.1">QTY: Packing Quantity</text>
<text x="117.4" y="109.5">CAT: Ranks</text>
<text x="43.7" y="118.5">IR333C</text>
<text x="117.4" y="115.8">HUE: Peak Wavelength</text>
<text x="117.4" y="122.2">REF: Reference</text>
<text x="117.4" y="128.5">LOT No: Lot Number</text>
<text x="20" y="160.3">1.</text>
<text x="26.4" y="160.3">Above specification may be changed without notice. EVERLIGHT will reserve authority on</text>
<text x="26.4" y="166.6">material change for above specification.</text>
<text x="20" y="173">2.</text>
<text x="26.4" y="173">When using this product, please observe the absolute maximum ratings and the instructions</text>
<text x="26.4" y="179.3">for using outlined in these specification sheets. EVERLIGHT assumes no responsibility for</text>
<text x="26.4" y="185.7">any damage resulting from use of the product which does not comply with the absolute</text>
<text x="26.4" y="192">maximum ratings and the instructions included in these specification sheets.</text>
<text x="20" y="198.4">3.</text>
<text x="26.4" y="198.4">These specification sheets include materials protected under copyright of EVERLIGHT</text>
<text x="28.5" y="204.7">corporation. Please don’t reproduce or cause anyone to reproduce them without</text>
<text x="28.5" y="211.1">EVERLIGHT’s consent.</text>
</g>
<g font-size="3.5">
<text x="24.8" y="245.9">Office: No 25, Lane 76, Sec 3, Chung Yang Rd,</text>
<text x="24.8" y="241.8">EVERLIGHT ELECTRONICS CO., LTD.</text>
<text x="117.9" y="241.8">Tel: 886-2-2267-2000, 2267-9936</text>
<text x="118" y="245.9">Fax: 886-2267-6244, 2267-6189, 2267-6306</text>
<text x="35.5" y="250">Tucheng, Taipei 236, Taiwan, R.O.C</text>
<text x="117.9" y="250">http:\\www.everlight.com</text>
<text x="23.6" y="272.4">Everlight Electronics Co., Ltd.</text>
<text x="86.6" y="272.4">http:\\www.everlight.com</text>
<text x="140.9" y="272.4">Rev 1</text>
<text x="167" y="272.4">Page: 7 of 7</text>
<text x="23.6" y="278.3">Device No：CDIR-033-036</text>
<text x="86.9" y="278.3">Prepared date:2005/11/7</text>
<text x="139.5" y="278.3">Prepared by: zhouhong</text>
</g>
</svg>
